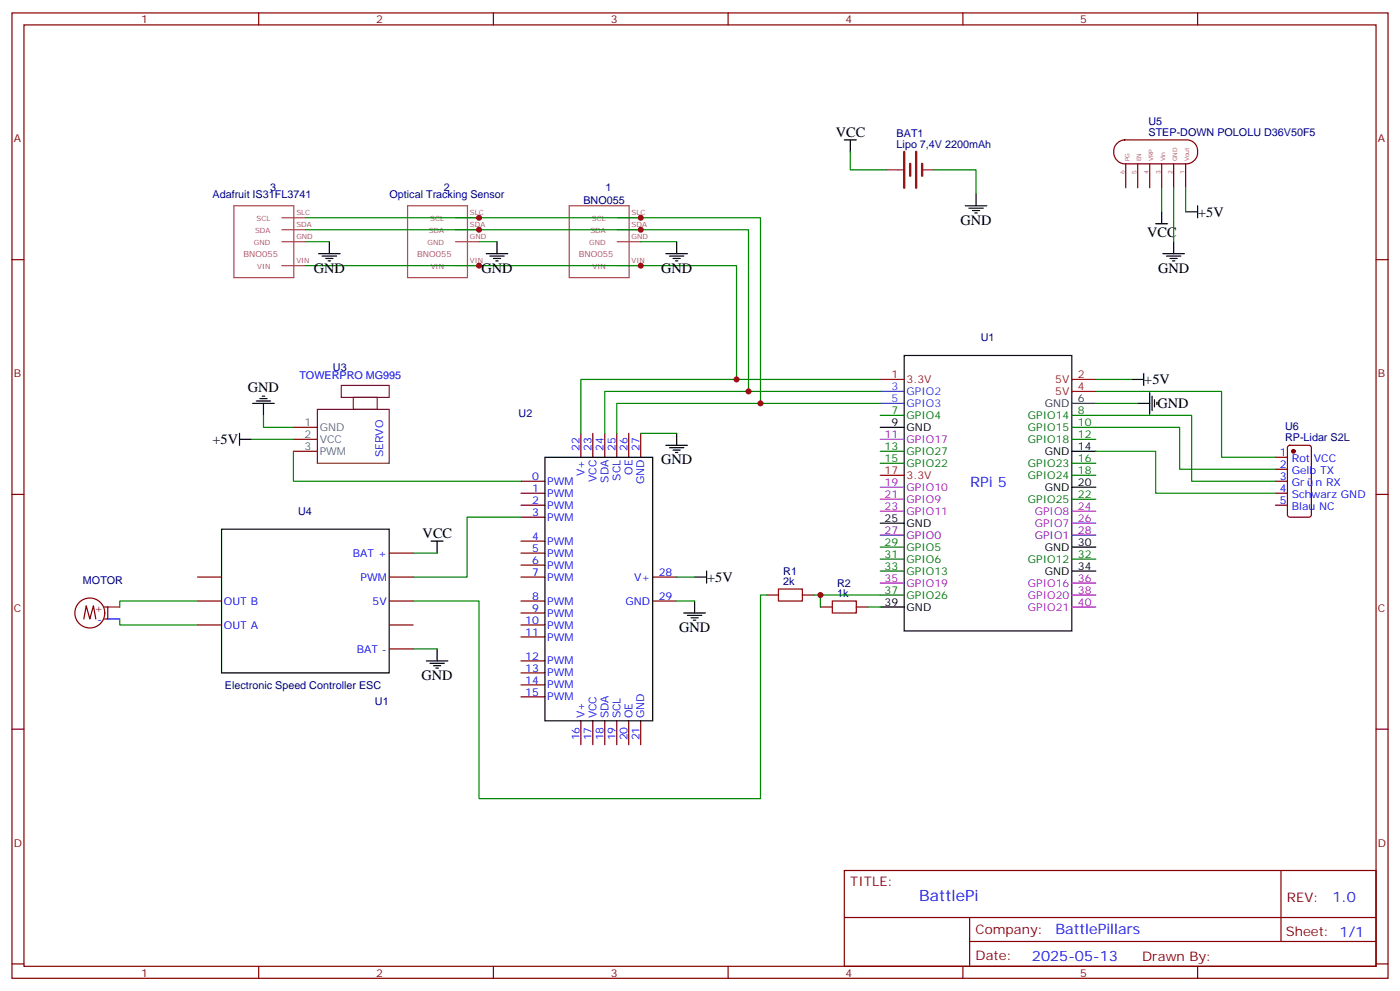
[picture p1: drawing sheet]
<svg xmlns="http://www.w3.org/2000/svg" width="412mm" height="292mm" viewBox="0 0 412 292" stroke-linecap="round" stroke-linejoin="round" font-family="sans-serif">
<g fill="none" stroke="#870000" stroke-width=".35">
<path d="M3.5 3.8h405.4v284.3h-405.4zM7.1 7.3h398.2v277.3h-398.2zM76.2 3.8v3.5M145.3 3.8v3.5M214.5 3.8v3.5M283.6 3.8v3.5M352.8 3.8v3.5M3.5 76.5h3.6M405.3 76.5h3.6M86.4 125.9h7.1M86.4 129.4h7.1M86.4 132.9h7.1"/>
<path d="M171.1 127.6v7.1M174.6 127.6v7.1M178.2 127.6v7.1M181.7 127.6v7.1M185.2 127.6v7.1M188.7 127.6v7.1M3.5 145.6h3.6M153.5 141.7h7M153.5 145.3h7M153.5 148.8h7M153.5 152.3h7M153.5 159.4h7"/>
<path d="M405.3 145.6h3.6M30.7 178.8h1v3.5h-1M58.2 170h7.1M58.2 177h7.1M114.7 162.9h7M114.7 170h7M114.7 177h7M153.5 162.9h7M153.5 166.4h7M153.5 170h7M153.5 177h7M192.3 170h7"/>
<path d="M192.3 177h7M24.7 182.3l.7-3.9 1.1 3.9 1-3.9 .7 3.9M58.2 184.1h7.1M114.7 184.1h7M114.7 191.1h7M153.5 180.6h7M153.5 184.1h7M153.5 187.6h7M153.5 194.7h7M153.5 198.2h7M3.5 214.8h3.6M153.5 201.7h7"/>
<path d="M153.5 205.2h7M171.1 212.3v7.1M174.6 212.3v7.1M178.2 212.3v7.1M181.7 212.3v7.1M185.2 212.3v7.1M188.7 212.3v7.1M405.3 214.8h3.6M248.7 256.4h156.6v28.2h-156.6zM377.3 256.4v20.9M248.7 270.2h156.5M285.6 277.3h119.6"/>
<path d="M285.6 270.2v14.2M3.5 283.9h3.6M76.2 284.6v3.5M145.3 284.6v3.5M214.5 284.6v3.5M283.6 284.6v3.5M352.8 284.6v3.5M405.3 283.9h3.6"/>
<circle cx="26.5" cy="180.6" r="4.4"/>
</g>
<path d="M266.3 104.7h49.4v81.1h-49.4zM160.5 134.7h31.8v77.6h-31.8zM259.3 125.9h7M315.7 132.9h7.1M65.3 155.9h49.4v42.3h-49.4zM259.3 154.1h7M315.7 143.5h7.1M259.3 178.8h7M315.7 161.1h7.1M315.7 168.2h7.1" fill="none" stroke="#000" stroke-width=".35"/>
<path d="M259.3 111.8h7M315.7 111.8h7.1M315.7 115.3h7.1M259.3 140h7M31.7 178.8h3.6" fill="none" stroke="#f00" stroke-width=".35"/>
<path d="M259.3 115.3h7M259.3 118.8h7" fill="none" stroke="#06c" stroke-width=".35"/>
<path d="M315.7 118.8h7.1" fill="none" stroke="#333" stroke-width=".35"/>
<g fill="none" stroke="#060" stroke-width=".35">
<path d="M259.3 122.3h7M259.3 132.9h7M259.3 136.5h7M315.7 122.3h7.1M315.7 125.9h7.1M315.7 129.4h7.1M315.7 136.5h7.1M315.7 140h7.1M315.7 147h7.1M259.3 161.1h7M259.3 164.7h7M259.3 168.2h7"/>
<path d="M259.3 175.3h7M315.7 164.7h7.1"/>
</g>
<path d="M259.3 129.4h7M259.3 143.5h7M259.3 147h7M259.3 150.6h7M315.7 150.6h7.1M315.7 154.1h7.1M259.3 171.7h7M315.7 171.7h7.1M315.7 175.3h7.1M315.7 178.8h7.1" fill="none" stroke="#90f" stroke-width=".35"/>
<path d="M259.3 157.6h7M315.7 157.6h7.1" fill="none" stroke="#609" stroke-width=".35"/>
<g fill="none" stroke="#a64a4a" stroke-width=".35">
<path d="M68.9 60.6h17.6v21.2h-17.6zM83 78.2h7M83 71.2h7M83 67.7h7M83 64.1h7M120.1 60.6h17.6v21.2h-17.6zM134.2 78.2h6.9M134.2 71.2h6.9M134.2 67.7h6.9M134.2 64.1h6.9M167.7 60.6h17.6v21.2h-17.6zM181.8 78.2h6.9"/>
<path d="M181.8 71.2h6.9M181.8 67.7h6.9M181.8 64.1h6.9"/>
</g>
<path d="M100.5 113.5h14.2v3.6h-14.2zM104.1 117.1h7v3.5h-7zM93.5 120.6h21.2v15.9h-21.2z" fill="none" stroke="#633" stroke-width=".35"/>
<path d="M31.7 182.3h3.6" fill="none" stroke="#00f" stroke-width=".35"/>
<path d="M328.9 42.4a3.4 3.4 0 0 1 2.4-1.2h18.3a3.5 3.5 0 0 1 3.2 3.5 3.5 3.5 0 0 1-3.2 3.6h-18.3a3.6 3.6 0 0 1-2.4-5.9z" fill="#fff" stroke="#870000" stroke-width=".35"/>
<g fill="none" stroke="#870000" stroke-width=".35">
<path d="M331.6 48.3v7M335.1 48.3v7M338.7 48.3v7M342.2 48.3v7M345.7 48.3v7M349.2 48.3v7M375.7 134.7h3.5M375.7 138.2h3.5M379.5 131.4l.4-.2h5.7l.6 .4 .1 20-.5 .7h-5.9l-.6-.4-.1-20zM375.7 141.7h3.5M375.7 145.3h3.5M375.7 148.8h3.5"/>
<path d="M225.8 175.3h3.5M236.4 175.3h3.5M241.7 178.8h3.5M252.2 178.8h3.6"/>
</g>
<path d="M266.3 44.7v10.6M268.1 48.3v3.5M269.9 44.7v10.6M271.6 48.3v3.5" fill="none" stroke="#8c2424" stroke-width=".71"/>
<path d="M261.1 50h4.9M271.6 50h3.6" fill="none" stroke="#8c2424" stroke-width=".35"/>
<g fill="none" stroke="#000" stroke-width=".35">
<path d="M248.7 41.2h3.5M250.5 41.2v3.5M287.5 57.1v3.5M93.8 74.7h6.4M94.9 75.4h4.2M96 76.1h2.1M96.7 76.8h.7M97 71.2v3.5M143.2 74.7h6.4M144.3 75.4h4.2M145.3 76.1h2.2M146 76.8h.8"/>
<path d="M146.4 71.2v3.5M196.1 74.7h6.4M197.2 75.4h4.2M198.3 76.1h2.1M199 76.8h.7M199.3 71.2v3.5M284.3 60.6h6.4M285.4 61.3h4.2M286.5 62h2.1M287.2 62.7h.7M340.4 65.9h3.6M342.2 62.4v3.5"/>
<path d="M342.5 74.7h6.4M343.6 75.4h4.2M344.7 76.1h2.1M345.4 76.8h.7M345.7 71.2v3.5M349.2 62.4h3.6M352.8 60.6v3.5M74.4 118.8h6.4M75.5 118.1h4.2M76.6 117.4h2.1M77.3 116.7h.7M77.6 118.8v3.5"/>
<path d="M333.4 111.8h3.5M335.1 118.8h3.6M336.9 110v3.5M338.7 115.6v6.4M339.4 116.7v4.2M340.1 117.8v2.1M340.8 118.5v.7M70.6 129.4h3.5M70.6 127.6v3.6M196.1 131.2h6.4M197.2 131.9h4.2M198.3 132.6h2.1"/>
<path d="M199 133.3h.7M199.3 127.6v3.6M127 159.4h3.5M128.8 159.4v3.5M204.6 170h3.5M204.6 177v3.6M208.1 168.2v3.5M125.6 194.7h6.3M126.6 195.4h4.3M127.7 196.1h2.1M128.4 196.8h.7M128.8 191.1v3.6"/>
<path d="M201.4 180.6h6.4M202.5 181.3h4.2M203.6 182h2.1M204.3 182.7h.7"/>
</g>
<g fill="none" stroke="#008700" stroke-width=".35">
<path d="M250.5 44.7v5.3h10.6M275.2 50h12.3v7.1M342.2 55.3v7.1M345.7 55.3v15.9M349.2 55.3v7.1M90 78.2h127v33.6h42.3M90 67.7h130.5v47.6h38.8M90 64.1h134v54.7h35.3M90 71.2h7M141.1 71.2h5.3M188.7 71.2h10.6M217 111.8h-45.9v15.8"/>
<path d="M220.5 115.3h-42.3v12.3M224 118.8h-42.3v8.8M322.8 115.3h37v19.4h15.9M322.8 111.8h10.6M322.8 118.8h12.3M74.1 129.4h12.3M77.6 122.3v3.6h8.8M86.4 132.9v8.8h67.1M188.7 127.6h10.6M322.8 125.9h24.7v12.3h28.2M322.8 122.3h28.2v19.4h24.7M322.8 132.9h17.6v12.4h35.3"/>
<path d="M153.5 152.3h-15.9v17.7h-15.9M58.2 177h-22.9v1.8M121.7 162.9h7.1M199.3 177h5.3M199.3 170h5.3M225.8 175.3h-1.8v59.9h-82.9v-58.2h-19.4M239.9 175.3h19.4M241.7 175.3v3.5M255.8 178.8h3.5M35.3 182.3v1.8h22.9M121.7 191.1h7.1"/>
</g>
<circle cx="381" cy="132.9" r=".53" fill="#870000" stroke="#870000" stroke-width=".35"/>
<path d="M229.3 173.5h7.1v3.5h-7.1zM245.2 177h7v3.6h-7z" fill="none" stroke="#a10000" stroke-width=".35"/>
<g fill="#c00">
<circle cx="188.7" cy="78.2" r=".88"/>
<circle cx="141.1" cy="78.2" r=".88"/>
<circle cx="188.7" cy="67.7" r=".88"/>
<circle cx="141.1" cy="67.7" r=".88"/>
<circle cx="188.7" cy="64.1" r=".88"/>
<circle cx="141.1" cy="64.1" r=".88"/>
<circle cx="220.5" cy="115.3" r=".88"/>
<circle cx="224" cy="118.8" r=".88"/>
<circle cx="217" cy="111.8" r=".88"/>
<circle cx="241.7" cy="175.3" r=".88"/>
</g>
<text font-size="4.6" fill="#00f" x="270.8" y="265.4">BattlePi</text>
<g font-size="4.2">
<text x="246.2" y="40.5">VCC</text>
<text x="353" y="63.8">+5V</text>
<text x="282.9" y="66.3">GND</text>
<text x="337.9" y="69.8">VCC</text>
<text x="92.4" y="80.4">GND</text>
<text x="141.8" y="80.4">GND</text>
<text x="194.7" y="80.4">GND</text>
<text x="341.1" y="80.4">GND</text>
<text x="337.1" y="113.2">+5V</text>
<text x="73" y="115.5">GND</text>
<text x="341" y="120.2">GND</text>
<text x="62.6" y="130.8">+5V</text>
<text x="194.7" y="136.8">GND</text>
<text x="124.5" y="158.3">VCC</text>
<text x="208.3" y="171.4">+5V</text>
<text x="200" y="186.2">GND</text>
<text x="124.2" y="200.3">GND</text>
</g>
<g font-size="4.2" fill="#00f">
<text x="285.8" y="143.5">RPi 5</text>
<text x="392.5" y="265.7">1.0</text>
<text x="310.9" y="275.2">BattlePillars</text>
<text x="304" y="283">2025-05-13</text>
</g>
<g font-size="3.9" fill="#800">
<text x="250.5" y="261">TITLE:</text>
<text x="379.1" y="265.7">REV:</text>
<text x="287.4" y="275.2">Company:</text>
<text x="378.7" y="275.8">Sheet: 1/1</text>
<text x="287.4" y="282.9">Date:</text>
<text x="336.4" y="282.9">Drawn By:</text>
</g>
<g font-size="3.2" fill="#800">
<text x="41.6" y="6.8">1</text>
<text x="110.8" y="6.8">2</text>
<text x="179.9" y="6.8">3</text>
<text x="249.1" y="6.8">4</text>
<text x="318.2" y="6.8">5</text>
<text x="4.1" y="41.9">A</text>
<text x="405.9" y="41.9">A</text>
<text x="4.1" y="111.1">B</text>
<text x="405.9" y="111.1">B</text>
<text x="4.1" y="180.2">C</text>
<text x="405.9" y="180.2">C</text>
<text x="4.1" y="249.3">D</text>
<text x="405.9" y="249.3">D</text>
<text x="41.6" y="287.6">1</text>
<text x="110.8" y="287.6">2</text>
<text x="179.9" y="287.6">3</text>
<text x="249.1" y="287.6">4</text>
<text x="318.2" y="287.6">5</text>
</g>
<g font-size="3.2" fill="#000080">
<text x="264.1" y="40.4">BAT1</text>
<text x="338.3" y="40.1">STEP-DOWN POLOLU D36V50F5</text>
<text x="338.3" y="36.9">U5</text>
<text x="264.1" y="43.7">Lipo 7,4V 2200mAh</text>
<text x="62.6" y="58.2">Adafruit IS31FL3741</text>
<text x="79.6" y="56.4">3</text>
<text x="114.8" y="58.2">Optical Tracking Sensor</text>
<text x="130.7" y="56.4">2</text>
<text x="171.8" y="60">BNO055</text>
<text x="178.4" y="56.4">1</text>
<text x="288.9" y="100.5">U1</text>
<text x="98.1" y="109.3">U3</text>
<text x="152.8" y="122.7">U2</text>
<text x="378.5" y="130">RP-Lidar S2L</text>
<text x="378.5" y="126.8">U6</text>
<text x="87.8" y="151.6">U4</text>
<text x="24.4" y="171.9">MOTOR</text>
<text x="230.7" y="172.4">2k</text>
<text x="230.7" y="169.3">R1</text>
<text x="246.6" y="172.8">R2</text>
<text x="246.6" y="176">1k</text>
<text x="66.2" y="202.9">Electronic Speed Controller ESC</text>
<text x="110.4" y="207.6">U1</text>
</g>
<g font-size="3.2" fill="#00f">
<text x="88.2" y="111.8">TOWERPRO MG995</text>
<text x="112.9" y="134.7" transform="rotate(-90 112.9 134.7)">SERVO</text>
<text x="170.7" y="132.9" transform="rotate(-90 170.7 132.9)">22</text>
<text x="174.3" y="132.9" transform="rotate(-90 174.3 132.9)">23</text>
<text x="177.8" y="132.9" transform="rotate(-90 177.8 132.9)">24</text>
<text x="181.3" y="132.9" transform="rotate(-90 181.3 132.9)">25</text>
<text x="184.9" y="132.9" transform="rotate(-90 184.9 132.9)">26</text>
<text x="188.4" y="132.9" transform="rotate(-90 188.4 132.9)">27</text>
<text x="377" y="134.3">1</text>
<text x="377" y="137.9">2</text>
<text x="380.5" y="136.1">Rot VCC</text>
<text x="156.7" y="141.4">0</text>
<text x="161.2" y="142.8">PWM</text>
<text x="172.2" y="140.2" transform="rotate(-90 172.2 140.2)">V+</text>
<text x="175.7" y="142" transform="rotate(-90 175.7 142)">VCC</text>
<text x="179.2" y="142.2" transform="rotate(-90 179.2 142.2)">SDA</text>
<text x="182.7" y="141.5" transform="rotate(-90 182.7 141.5)">SCL</text>
<text x="186.3" y="139.9" transform="rotate(-90 186.3 139.9)">OE</text>
<text x="189.8" y="142.7" transform="rotate(-90 189.8 142.7)">GND</text>
<text x="377" y="141.4">3</text>
<text x="380.5" y="139.6">Gelb TX</text>
<text x="380.5" y="143.2">Gr</text>
<text x="387.5" y="143.2">n RX</text>
<text x="156.7" y="144.9">1</text>
<text x="156.7" y="148.4">2</text>
<text x="161.2" y="146.3">PWM</text>
<text x="161.2" y="149.9">PWM</text>
<text x="377" y="144.9">4</text>
<text x="377" y="148.4">5</text>
<text x="380.5" y="146.7">Schwarz GND</text>
<text x="156.7" y="152">3</text>
<text x="161.2" y="153.4">PWM</text>
<text x="380.5" y="150.2">Blau NC</text>
<text x="156.7" y="159">4</text>
<text x="161.2" y="160.4">PWM</text>
<text x="103.9" y="164">BAT +</text>
<text x="156.7" y="162.6">5</text>
<text x="156.7" y="166.1">6</text>
<text x="161.2" y="164">PWM</text>
<text x="161.2" y="167.5">PWM</text>
<text x="106.2" y="171">PWM</text>
<text x="156.7" y="169.6">7</text>
<text x="161.2" y="171">PWM</text>
<text x="186.8" y="171">V+</text>
<text x="194" y="169.6">28</text>
<text x="66" y="178.1">OUT B</text>
<text x="109.8" y="178.1">5V</text>
<text x="156.7" y="176.7">8</text>
<text x="161.2" y="178.1">PWM</text>
<text x="184.3" y="178.1">GND</text>
<text x="194" y="176.7">29</text>
<text x="28.6" y="183.4">-</text>
<text x="66" y="185.1">OUT A</text>
<text x="154.7" y="183.7">10</text>
<text x="156.7" y="180.2">9</text>
<text x="161.2" y="181.6">PWM</text>
<text x="161.2" y="185.1">PWM</text>
<text x="154.7" y="187.3">11</text>
<text x="161.2" y="188.7">PWM</text>
<text x="105.1" y="192.2">BAT -</text>
<text x="154.7" y="194.3">12</text>
<text x="154.7" y="197.8">13</text>
<text x="161.2" y="195.7">PWM</text>
<text x="154.7" y="201.4">14</text>
<text x="161.2" y="199.2">PWM</text>
<text x="161.2" y="202.8">PWM</text>
<text x="154.7" y="204.9">15</text>
<text x="161.2" y="206.3">PWM</text>
<text x="172.2" y="211.6" transform="rotate(-90 172.2 211.6)">V+</text>
<text x="175.7" y="211.6" transform="rotate(-90 175.7 211.6)">VCC</text>
<text x="179.2" y="211.6" transform="rotate(-90 179.2 211.6)">SDA</text>
<text x="182.7" y="211.6" transform="rotate(-90 182.7 211.6)">SCL</text>
<text x="186.3" y="211.6" transform="rotate(-90 186.3 211.6)">OE</text>
<text x="189.8" y="211.6" transform="rotate(-90 189.8 211.6)">GND</text>
<text x="170.7" y="218.1" transform="rotate(-90 170.7 218.1)">16</text>
<text x="174.3" y="218.1" transform="rotate(-90 174.3 218.1)">17</text>
<text x="177.8" y="218.1" transform="rotate(-90 177.8 218.1)">18</text>
<text x="181.3" y="218.1" transform="rotate(-90 181.3 218.1)">19</text>
<text x="184.9" y="218.1" transform="rotate(-90 184.9 218.1)">20</text>
<text x="188.4" y="218.1" transform="rotate(-90 188.4 218.1)">21</text>
</g>
<g font-size="3.2" fill="#f00">
<text x="262.6" y="111.4">1</text>
<text x="267.1" y="112.8">3.3V</text>
<text x="310.8" y="112.8">5V</text>
<text x="317.5" y="111.4">2</text>
<text x="310.8" y="116.3">5V</text>
<text x="317.5" y="114.9">4</text>
<text x="260.6" y="139.6">17</text>
<text x="267.1" y="141">3.3V</text>
<text x="27.8" y="180.2">+</text>
</g>
<g font-size="3.2" fill="#06c">
<text x="262.6" y="114.9">3</text>
<text x="262.6" y="118.5">5</text>
<text x="267.1" y="116.3">GPIO2</text>
<text x="267.1" y="119.9">GPIO3</text>
</g>
<g font-size="3.2" fill="#333">
<text x="307.7" y="119.9">GND</text>
<text x="317.5" y="118.5">6</text>
</g>
<g font-size="3.2" fill="#666">
<text x="89.7" y="125.5">1</text>
<text x="89.7" y="129">2</text>
<text x="94.2" y="126.9">GND</text>
<text x="94.2" y="130.5">VCC</text>
<text x="89.7" y="132.6">3</text>
<text x="94.2" y="134">PWM</text>
</g>
<g font-size="3.2" fill="#060">
<text x="262.6" y="122">7</text>
<text x="267.1" y="123.4">GPIO4</text>
<text x="302.8" y="123.4">GPIO14</text>
<text x="317.5" y="122">8</text>
<text x="317.5" y="125.5">10</text>
<text x="302.8" y="126.9">GPIO15</text>
<text x="302.8" y="130.5">GPIO18</text>
<text x="317.5" y="129">12</text>
<text x="260.6" y="132.6">13</text>
<text x="260.6" y="136.1">15</text>
<text x="267.1" y="134">GPIO27</text>
<text x="267.1" y="137.5">GPIO22</text>
<text x="302.8" y="137.5">GPIO23</text>
<text x="317.5" y="136.1">16</text>
<text x="302.8" y="141">GPIO24</text>
<text x="317.5" y="139.6">18</text>
<text x="302.8" y="148.1">GPIO25</text>
<text x="317.5" y="146.7">22</text>
<text x="260.6" y="160.8">29</text>
<text x="260.6" y="164.3">31</text>
<text x="260.6" y="167.9">33</text>
<text x="267.1" y="162.2">GPIO5</text>
<text x="267.1" y="165.7">GPIO6</text>
<text x="302.8" y="165.7">GPIO12</text>
<text x="317.5" y="164.3">32</text>
<text x="267.1" y="169.3">GPIO13</text>
<text x="260.6" y="174.9">37</text>
<text x="267.1" y="176.3">GPIO26</text>
</g>
<g font-size="3.2">
<text x="262.6" y="125.5">9</text>
<text x="267.1" y="126.9">GND</text>
<text x="307.7" y="134">GND</text>
<text x="317.5" y="132.6">14</text>
<text x="317.5" y="143.2">20</text>
<text x="307.7" y="144.6">GND</text>
<text x="260.6" y="153.7">25</text>
<text x="267.1" y="155.2">GND</text>
<text x="317.5" y="160.8">30</text>
<text x="307.7" y="162.2">GND</text>
<text x="317.5" y="167.9">34</text>
<text x="307.7" y="169.3">GND</text>
<text x="260.6" y="178.4">39</text>
<text x="267.1" y="179.8">GND</text>
</g>
<g font-size="3.2" fill="#90f">
<text x="260.6" y="129">11</text>
<text x="267.1" y="130.5">GPIO17</text>
<text x="260.6" y="143.2">19</text>
<text x="260.6" y="146.7">21</text>
<text x="267.1" y="144.6">GPIO10</text>
<text x="267.1" y="148.1">GPIO9</text>
<text x="260.6" y="150.2">23</text>
<text x="267.1" y="151.6">GPIO11</text>
<text x="304.8" y="151.6">GPIO8</text>
<text x="304.8" y="155.2">GPIO7</text>
<text x="317.5" y="150.2">24</text>
<text x="317.5" y="153.7">26</text>
<text x="260.6" y="171.4">35</text>
<text x="267.1" y="172.8">GPIO19</text>
<text x="302.8" y="172.8">GPIO16</text>
<text x="317.5" y="171.4">36</text>
<text x="302.8" y="176.3">GPIO20</text>
<text x="302.8" y="179.8">GPIO21</text>
<text x="317.5" y="174.9">38</text>
<text x="317.5" y="178.4">40</text>
</g>
<g font-size="3.2" fill="#609">
<text x="260.6" y="157.3">27</text>
<text x="267.1" y="158.7">GPIO0</text>
<text x="304.8" y="158.7">GPIO1</text>
<text x="317.5" y="157.3">28</text>
</g>
<g font-size="2.5" fill="#a54b4b">
<text x="71.7" y="75.8">BNO055</text>
<text x="122.9" y="75.8">BNO055</text>
<text x="170.5" y="75.8">BNO055</text>
</g>
<g font-size="2.1" fill="#a54b4b">
<text x="75.6" y="65.2">SCL</text>
<text x="87.3" y="63.4">SLC</text>
<text x="126.7" y="65.2">SCL</text>
<text x="138.4" y="63.4">SLC</text>
<text x="174.3" y="65.2">SCL</text>
<text x="186.1" y="63.4">SLC</text>
<text x="75.1" y="68.7">SDA</text>
<text x="87.3" y="70.5">GND</text>
<text x="87.3" y="67">SDA</text>
<text x="126.3" y="68.7">SDA</text>
<text x="138.4" y="70.5">GND</text>
<text x="138.4" y="67">SDA</text>
<text x="173.9" y="68.7">SDA</text>
<text x="186.1" y="70.5">GND</text>
<text x="186.1" y="67">SDA</text>
<text x="74.8" y="72.2">GND</text>
<text x="87.3" y="77.6">VIN</text>
<text x="126" y="72.2">GND</text>
<text x="138.4" y="77.6">VIN</text>
<text x="173.6" y="72.2">GND</text>
<text x="186.1" y="77.6">VIN</text>
<text x="75.7" y="79.3">VIN</text>
<text x="126.9" y="79.3">VIN</text>
<text x="174.5" y="79.3">VIN</text>
</g>
<g font-size="1.8" fill="#a54b4b">
<text x="332.7" y="47.6" transform="rotate(-90 332.7 47.6)">PG</text>
<text x="336.2" y="47.6" transform="rotate(-90 336.2 47.6)">EN</text>
<text x="339.7" y="47.6" transform="rotate(-90 339.7 47.6)">VRP</text>
<text x="343.3" y="47.6" transform="rotate(-90 343.3 47.6)">Vin</text>
<text x="346.8" y="47.6" transform="rotate(-90 346.8 47.6)">GND</text>
<text x="350.3" y="47.6" transform="rotate(-90 350.3 47.6)">Vout</text>
<text x="331.3" y="51.1" transform="rotate(-90 331.3 51.1)">6</text>
<text x="334.8" y="51.1" transform="rotate(-90 334.8 51.1)">5</text>
<text x="338.3" y="51.1" transform="rotate(-90 338.3 51.1)">4</text>
<text x="341.8" y="51.1" transform="rotate(-90 341.8 51.1)">3</text>
<text x="345.4" y="51.1" transform="rotate(-90 345.4 51.1)">2</text>
<text x="348.9" y="51.1" transform="rotate(-90 348.9 51.1)">1</text>
</g>
</svg>
